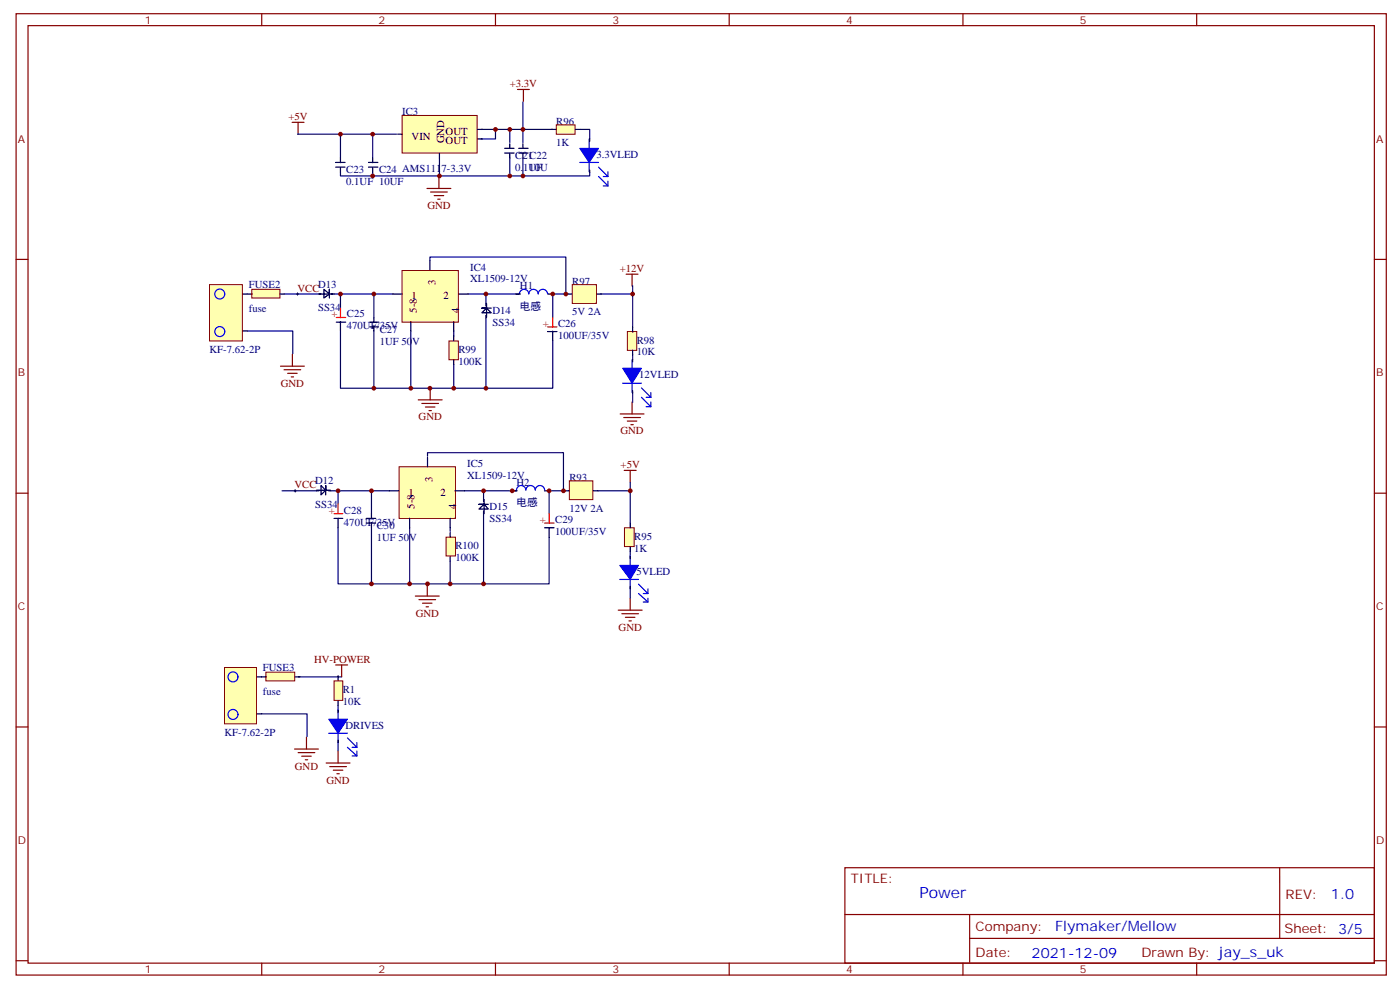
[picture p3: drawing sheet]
<svg xmlns="http://www.w3.org/2000/svg" width="414mm" height="292mm" viewBox="0 0 414 292" stroke-linecap="round" stroke-linejoin="round" font-family="sans-serif">
<g fill="none" stroke="#800000" stroke-width=".35">
<path d="M86.4 36.2h3.5M88.2 36.2v3.5M153.1 26.5h3.5M154.8 26.5v3.5M126.3 55.7h7.1M127.4 56.8h4.9M128.4 57.9h2.9M129.5 58.9h.7M129.8 52.2v3.5M185.2 81.1h3.6M187 81.1v3.5M83 108.3h7"/>
<path d="M84 109.4h5M85.1 110.4h2.8M86.1 111.5h.8M86.5 104.8v3.5M123.7 118.3h7.1M124.8 119.3h4.9M127.3 114.7v3.6M187 118.9v3.5M125.8 120.4h2.9M126.9 121.4h.7M183.5 122.4h7M184.5 123.5h5"/>
<path d="M184.7 139.1h3.5M185.6 124.5h2.8M186.4 139.1v3.6M186.6 125.6h.7M122.9 176.3h7M123.9 177.4h5M125 178.4h2.8M126 179.5h.8M126.4 172.8v3.5M186.4 176.9v3.6M99.3 196.7h3.5M101.1 196.7v3.5"/>
<path d="M182.9 180.5h7.1M184 181.5h4.9M185 182.6h2.8M186.1 183.6h.7M90.7 218v3.5M87.1 221.5h7.1M88.2 222.6h4.9M89.3 223.7h2.8M90.3 224.7h.7M96.5 225.7h7M97.5 226.7h5M98.6 227.8h2.8"/>
<path d="M99.7 228.9h.7M100 222.2v3.5"/>
</g>
<path d="M87.7 87h.7M88 86.6v.7M87 145.2h.7M87.3 144.8v.7" fill="none" stroke="#000" stroke-width=".3"/>
<g fill="none" stroke="#000080" stroke-width=".35">
<path d="M88 39.7h29.3M100.7 39.7v7M110.2 39.7v7M142.3 38.3h21.2M146.6 38.3v2.8h-4.3M150.8 38.3v3.9M154.7 30.2v12M171.6 38.3h2.8v2.8M100.7 51v1h9.5M110.2 51v1h64.2v-1M130 46.7v5.3M150.8 46.7v5.3"/>
<path d="M154.7 46.7v5.3M127.2 77.1v-1.1h40.2v11h-3.9v7M73.2 97.9h13.4v6.7M84.1 87h10.3M99 87h1.7M100.7 97.9v16.9h62.8v-14.1M110.6 87v7M110.6 97.9v16.9M116.2 87h-15.5v4.2M121.5 97.9v16.9M134.2 97.9v1.4M138.5 87h15.1"/>
<path d="M143.8 87v2.8M143.8 94v20.8M167.4 87h.3M177.6 87h9.5M187.1 84.5v12.3M134.2 107.8v7M187.1 105v1.4M187.1 116.2v2.9M126.5 134.9v-1h40.2v11.3h-4.2v6.7M83.4 145.2h10.3M97.9 145.2h2.1M100 156.1v16.6h62.5v-13.8"/>
<path d="M109.9 145.2v6.7M109.9 156.1v16.6M115.2 145.2h-15.2v3.8M121.2 156.1v16.6M133.2 156.1v1.1M137.4 145.2h15.5M143.1 145.2v2.4M143.1 151.9v20.8M166.7 145.2h.3M176.9 145.2h9.5M186.4 142.7v12M133.2 166v6.7"/>
<path d="M186.4 163.2v1.4M186.4 174.1v2.8M77.4 211.1h13.4v6.7M88.4 200.2h12.7M100 208.7v1.4M100 219.6v2.5"/>
</g>
<path d="M119 34.2h22.2v11.1h-22.2z" fill="#ffffb0" stroke="#800000" stroke-width=".3"/>
<path d="M117.7 39.7h1.3M141.3 38.3h1.4M130 45.4v1.3M141.3 41.1h1.4M153.5 45.3h2.7M153.5 43.9h2.7M154.7 42.5v1.4M154.7 45.4v1.3" fill="none" stroke="#000" stroke-width=".35"/>
<path d="M164.6 36.9h5.5v2.8h-5.5z" fill="#ffffb0" stroke="#800000" stroke-width=".3"/>
<g fill="none" stroke="#000" stroke-width=".35">
<path d="M163.2 38.3h1.3M170.2 38.3h1.4M99.3 49.4h2.8M99.3 48h2.8M100.7 46.7v1.4M100.7 49.6v1.4M109 49.4h2.8M109 48h2.8M110.2 46.7v1.4M110.2 49.6v1.4M149.3 45.3h2.8M149.3 43.9h2.8"/>
<path d="M150.8 42.5v1.4M150.8 45.4v1.3M174.4 41.1v.7M174.4 50.3v.7"/>
</g>
<path d="M171.5 48h5.6M174.3 41.1v9.7M177.1 49.4l2.7 2.8M177.1 52.2l2.7 2.8M178.5 52.2h1.3M178.5 55h1.3M179.8 50.8v1.4M179.8 53.6v1.4" fill="none" stroke="#00f" stroke-width=".35"/>
<path d="M171.5 43.9h5.6l-2.8 4.1z" fill="#00f" stroke="#00f" stroke-width=".3"/>
<path d="M118.9 80h16.7v15.3h-16.7z" fill="#ffffb0" stroke="#800000" stroke-width=".3"/>
<g fill="none" stroke="#000" stroke-width=".35">
<path d="M127.2 77.1v2.8M94.4 87h3M97.9 87h.7M98.9 87h-1.5l-1.6-1.4v2.5l1.6-1.1v-1.4v2.5M99.5 95.3h2.8M100.7 95.1v2.8M109.4 95.3h2.6M109.4 96.7h2.6M110.6 94v1.4M110.6 96.5v1.4M116.2 87h2.8M121.5 95.1v2.8"/>
<path d="M134.2 95.1v2.8M135.7 87h2.8M143.8 89.8v.7M143.8 93.3v.7M143.9 89.7v1.4l-1.4 1.4h2.8l-1.4-1.4h-1.4h2.8M143.9 91.1v2.8M162 98.1h2.8M163.5 97.9v2.8"/>
</g>
<path d="M99.5 93.9h2.8M100.7 91.2v2.8M162 96.7h2.8M163.5 94v2.8" fill="none" stroke="#f00" stroke-width=".35"/>
<path d="M132.8 100.8h2.8v5.6h-2.8z" fill="#ffffb0" stroke="#800000" stroke-width=".3"/>
<path d="M134.2 99.3v1.4M134.2 106.4v1.4" fill="none" stroke="#000" stroke-width=".35"/>
<path d="M185.6 98.1h2.8v5.5h-2.8z" fill="#ffffb0" stroke="#800000" stroke-width=".3"/>
<path d="M152.6 87h1.4M162.1 87h1.4M187.1 96.8v1.4M187.1 103.6v1.4M187.1 106.4v.7M187.1 115.5v.7" fill="none" stroke="#000" stroke-width=".35"/>
<path d="M162 86.9a1.39 1.39 0 0 0-1.4-1.3 1.39 1.39 0 0 0-1.4 1.3 1.39 1.39 0 0 0-1.4-1.3 1.39 1.39 0 0 0-1.4 1.3 1.39 1.39 0 0 0-1.4-1.3 1.39 1.39 0 0 0-1.3 1.3M184.2 113.3h5.6M187 106.4v9.7M189.8 114.7l2.7 2.8M189.8 117.5l2.7 2.8M191.2 117.5h1.3M192.5 116.1v1.4M192.5 118.9v1.4M191.2 120.3h1.3" fill="none" stroke="#00f" stroke-width=".35"/>
<path d="M184.2 108.9h5.6l-2.8 4.4z" fill="#00f" stroke="#00f" stroke-width=".3"/>
<path d="M169.3 84.2h7.1v5.5h-7.1z" fill="#ffffb0" stroke="#800000" stroke-width=".3"/>
<path d="M167.7 87h1.4M176.6 87h1.4" fill="none" stroke="#000" stroke-width=".35"/>
<path d="M62 84.2h9.7v16.6h-9.7z" fill="#ffffb0" stroke="#800000" stroke-width=".3"/>
<g fill="none" stroke="#00f" stroke-width=".35">
<circle cx="65" cy="98.1" r="1.48"/>
<circle cx="65" cy="87" r="1.47"/>
</g>
<path d="M71.8 97.9h1.4M71.8 87h1.4" fill="none" stroke="#000" stroke-width=".35"/>
<path d="M74.5 85.6h8.3v2.5h-8.3z" fill="#ffffb0" stroke="#800000" stroke-width=".3"/>
<path d="M73.2 87h1.4M82.7 87h1.4" fill="none" stroke="#000" stroke-width=".35"/>
<path d="M118.1 138h16.6v15.3h-16.6z" fill="#ffffb0" stroke="#800000" stroke-width=".3"/>
<g fill="none" stroke="#000" stroke-width=".35">
<path d="M126.5 135.3v2.8M93.6 145h2.8M93.7 145.2h.7M97.2 145.2h.7M97.7 145h-1.3l-1.4-1.4v2.8l1.4-1.4v-1.4v2.8M98.8 153.3h2.6M100 153.3v2.8M108.3 153.3h2.8M108.3 154.7h2.8M109.9 151.9v1.4M109.9 154.7v1.4M115.2 145.2h2.8"/>
<path d="M121.2 153.3v2.8M133.2 153.3v2.8M134.6 145.2h2.8M143.1 147.6v.7M143.1 151.2v.7M143.2 147.8v1.4l-1.5 1.3h2.8l-1.3-1.3h-1.5h2.8M143.2 149.2v2.7M161.1 156.1h2.8M162.5 156.1v2.8"/>
</g>
<path d="M98.8 151.9h2.6M100 149v2.8M161.1 154.7h2.8M162.5 151.9v2.7" fill="none" stroke="#f00" stroke-width=".35"/>
<path d="M132 158.9h2.7v5.5h-2.7z" fill="#ffffb0" stroke="#800000" stroke-width=".3"/>
<path d="M133.2 157.5v1.4M133.2 164.6v1.4" fill="none" stroke="#000" stroke-width=".35"/>
<path d="M184.7 156.1h2.9v5.6h-2.9z" fill="#ffffb0" stroke="#800000" stroke-width=".3"/>
<path d="M151.5 145.2h1.4M161.1 145.2h1.4M186.4 154.7v1.4M186.4 161.8v1.4M186.4 164.6v.7M186.4 173.4v.7" fill="none" stroke="#000" stroke-width=".35"/>
<path d="M161.1 144.9a1.39 1.39 0 0 0-1.4-1.3 1.39 1.39 0 0 0-1.4 1.4 1.39 1.39 0 0 0-1.3-1.4 1.39 1.39 0 0 0-1.4 1.4 1.39 1.39 0 0 0-1.4-1.4 1.39 1.39 0 0 0-1.4 1.4M183.3 171.4h5.6M186.4 164.4v9.8M188.9 172.8l2.8 2.7M188.9 175.5l2.8 2.6M190.3 175.5h1.4M190.3 178.1h1.4M191.7 174.2v1.3M191.7 176.9v1.2" fill="none" stroke="#00f" stroke-width=".35"/>
<path d="M183.3 167.2h5.6l-2.5 4.2z" fill="#00f" stroke="#00f" stroke-width=".3"/>
<path d="M168.4 142.2h7v5.6h-7z" fill="#ffffb0" stroke="#800000" stroke-width=".3"/>
<path d="M167 145.2h1.4M175.5 145.2h1.4" fill="none" stroke="#000" stroke-width=".35"/>
<path d="M66.4 197.4h9.5v16.7h-9.5z" fill="#ffffb0" stroke="#800000" stroke-width=".3"/>
<g fill="none" stroke="#00f" stroke-width=".35">
<circle cx="68.9" cy="211.3" r="1.48"/>
<circle cx="68.9" cy="200.2" r="1.48"/>
</g>
<path d="M76 211.1h1.4M76 200.2h1.4" fill="none" stroke="#000" stroke-width=".35"/>
<path d="M78.6 198.8h8.6v2.6h-8.6z" fill="#ffffb0" stroke="#800000" stroke-width=".3"/>
<path d="M77.4 200.2h1.4M87.3 200.2h1.4" fill="none" stroke="#000" stroke-width=".35"/>
<path d="M98.8 201.4h2.6v5.7h-2.6z" fill="#ffffb0" stroke="#800000" stroke-width=".3"/>
<path d="M100 199.8v1.4M100 207.3v1.4M100 210.1v.7M100 218.9v.7" fill="none" stroke="#000" stroke-width=".35"/>
<path d="M97.2 216.9h5.6M100 209.9v9.7M102.8 218.3l2.8 2.7M105.6 219.6v1.4M102.8 221l2.8 2.6M104.2 221h1.4M104.2 223.6h1.4M105.6 222.2v1.4" fill="none" stroke="#00f" stroke-width=".35"/>
<path d="M97.2 212.7h5.6l-2.8 4.2z" fill="#00f" stroke="#00f" stroke-width=".3"/>
<g fill="none" stroke="#870000" stroke-width=".35">
<path d="M4.8 4.1h405.3v284.3h-405.3zM8.3 7.6h398.3v277.3h-398.3zM77.4 4.1v3.5M146.6 4.1v3.5M215.7 4.1v3.5M284.9 4.1v3.5M354 4.1v3.5M4.8 76.7h3.5M406.6 76.7h3.5M4.8 145.9h3.5M406.6 145.9h3.5M4.8 215h3.5"/>
<path d="M406.6 215h3.5M249.9 256.6h156.7v28.3h-156.7zM378.6 256.7v20.8M250 270.5h156.4M286.9 277.5h119.5M286.9 270.5v14.1M4.8 284.2h3.5M77.4 284.9v3.5M146.6 284.9v3.5M215.7 284.9v3.5M284.9 284.9v3.5M354 284.9v3.5"/>
<path d="M406.6 284.2h3.5"/>
</g>
<g fill="#800000">
<circle cx="100" cy="145.2" r=".71"/>
<circle cx="100.7" cy="39.7" r=".71"/>
<circle cx="100.7" cy="87" r=".71"/>
<circle cx="109.9" cy="172.7" r=".71"/>
<circle cx="109.9" cy="145.2" r=".71"/>
<circle cx="110.2" cy="52" r=".71"/>
<circle cx="110.2" cy="39.7" r=".71"/>
<circle cx="110.6" cy="114.8" r=".71"/>
<circle cx="110.6" cy="87" r=".71"/>
<circle cx="121.2" cy="172.7" r=".71"/>
<circle cx="121.5" cy="114.8" r=".71"/>
<circle cx="126.5" cy="172.7" r=".71"/>
<circle cx="127.2" cy="114.8" r=".71"/>
<circle cx="130" cy="52" r=".71"/>
<circle cx="133.2" cy="172.7" r=".71"/>
<circle cx="134.2" cy="114.8" r=".71"/>
<circle cx="143.1" cy="172.7" r=".71"/>
<circle cx="143.1" cy="145.2" r=".71"/>
<circle cx="143.8" cy="114.8" r=".71"/>
<circle cx="143.8" cy="87" r=".71"/>
<circle cx="146.6" cy="38.3" r=".71"/>
<circle cx="150.8" cy="52" r=".71"/>
<circle cx="150.8" cy="38.3" r=".71"/>
<circle cx="151.5" cy="145.2" r=".71"/>
<circle cx="154.7" cy="52" r=".71"/>
<circle cx="154.7" cy="38.3" r=".71"/>
<circle cx="162.5" cy="145.2" r=".71"/>
<circle cx="163.5" cy="87" r=".71"/>
<circle cx="166.7" cy="145.2" r=".71"/>
<circle cx="167.4" cy="87" r=".71"/>
<circle cx="186.4" cy="145.2" r=".71"/>
<circle cx="187.1" cy="87" r=".71"/>
</g>
<text font-size="4.6" fill="#00f" x="272" y="265.7">Power</text>
<g font-size="4.2" fill="#00f">
<text x="393.7" y="265.9">1.0</text>
<text x="312.1" y="275.5">Flymaker/Mellow</text>
<text x="305.2" y="283.3">2021-12-09</text>
</g>
<g font-size="3.9" fill="#800">
<text x="251.7" y="261.2">TITLE:</text>
<text x="380.3" y="265.9">REV:</text>
<text x="288.6" y="275.4">Company:</text>
<text x="380" y="276">Sheet: 3/5</text>
<text x="288.6" y="283.1">Date:</text>
<text x="337.7" y="283.2">Drawn By: jay_s_uk</text>
</g>
<g font-size="3.2" fill="#800">
<text x="42.9" y="7.1">1</text>
<text x="112" y="7.1">2</text>
<text x="181.2" y="7.1">3</text>
<text x="250.3" y="7.1">4</text>
<text x="319.4" y="7.1">5</text>
<text x="5.3" y="42.2">A</text>
<text x="407.1" y="42.2">A</text>
<text x="5.3" y="111.3">B</text>
<text x="407.1" y="111.3">B</text>
<text x="5.3" y="180.4">C</text>
<text x="407.1" y="180.4">C</text>
<text x="5.3" y="249.6">D</text>
<text x="407.1" y="249.6">D</text>
<text x="42.9" y="287.9">1</text>
<text x="112" y="287.9">2</text>
<text x="181.2" y="287.9">3</text>
<text x="250.3" y="287.9">4</text>
<text x="319.4" y="287.9">5</text>
</g>
<g font-size="3.2" fill="#800000">
<text x="150.8" y="25.8">+3.3V</text>
<text x="85.4" y="35.5">+5V</text>
<text x="126.4" y="61.8">GND</text>
<text x="183.4" y="80.5">+12V</text>
<text x="88" y="86.3">VCC</text>
<text x="83.1" y="114.4">GND</text>
<text x="123.8" y="124.3">GND</text>
<text x="183.6" y="128.5">GND</text>
<text x="183.6" y="138.5">+5V</text>
<text x="87.1" y="144.4">VCC</text>
<text x="123" y="182.4">GND</text>
<text x="183" y="186.5">GND</text>
<text x="92.9" y="196">HV-POWER</text>
<text x="87.2" y="227.6">GND</text>
<text x="96.6" y="231.7">GND</text>
</g>
<g font-size="3.2" fill="#000080">
<text x="119" y="34.2">IC3</text>
<text x="164.6" y="36.9">R96</text>
<text x="152.4" y="47">C21C22</text>
<text x="164.6" y="43.2">1K</text>
<text x="176.4" y="46.7">3.3VLED</text>
<text x="102.4" y="51.2">C23</text>
<text x="112.1" y="51.2">C24 AMS1117-3.3V</text>
<text x="152.4" y="50.6">0.1UF</text>
<text x="156.6" y="50.6">10U</text>
<text x="102.4" y="54.7">0.1UF 10UF</text>
<text x="139.1" y="83.5">XL1509-12V</text>
<text x="139.1" y="80">IC4</text>
<text x="73.6" y="85.2">FUSE2</text>
<text x="94.1" y="85.2">D13</text>
<text x="153.8" y="85.6">H1</text>
<text x="169.3" y="84.2">R97</text>
<text x="73.6" y="92.3">fuse</text>
<text x="94.1" y="92">SS34</text>
<text x="102.6" y="93.9">C25</text>
<text x="145.7" y="92.9">D14</text>
<text x="153.8" y="91.5">电感</text>
<text x="169.3" y="93.3">5V 2A</text>
<text x="102.6" y="97.4">470UF/35V</text>
<text x="112.3" y="102">1UF 50V</text>
<text x="112.3" y="98.5">C27</text>
<text x="145.7" y="96.4">SS34</text>
<text x="165.1" y="100.2">100UF/35V</text>
<text x="165.1" y="96.7">C26</text>
<text x="188.4" y="101.6">R98</text>
<text x="62" y="104.4">KF-7.62-2P</text>
<text x="135.6" y="107.9">100K</text>
<text x="135.6" y="104.4">R99</text>
<text x="188.4" y="105.1">10K</text>
<text x="189.1" y="111.8">12VLED</text>
<text x="93.2" y="143.3">D12</text>
<text x="138.2" y="141.6">XL1509-12V</text>
<text x="138.2" y="138">IC5</text>
<text x="152.8" y="143.6">H2</text>
<text x="168.4" y="142.2">R93</text>
<text x="152.8" y="149.6">电感</text>
<text x="93.2" y="150.3">SS34</text>
<text x="101.8" y="155.5">470UF/35V</text>
<text x="101.8" y="151.9">C28</text>
<text x="144.8" y="154.5">SS34</text>
<text x="144.8" y="150.9">D15</text>
<text x="164.3" y="154.7">C29</text>
<text x="168.4" y="151.3">12V 2A</text>
<text x="111.5" y="160">1UF 50V</text>
<text x="111.5" y="156.5">C30</text>
<text x="164.3" y="158.2">100UF/35V</text>
<text x="187.6" y="159.6">R95</text>
<text x="134.7" y="165.9">100K</text>
<text x="134.7" y="162.4">R100</text>
<text x="187.6" y="163.2">1K</text>
<text x="188.2" y="170">5VLED</text>
<text x="77.8" y="198.5">FUSE3</text>
<text x="77.8" y="205.5">fuse</text>
<text x="101.4" y="208.4">10K</text>
<text x="101.4" y="204.9">R1</text>
<text x="102.2" y="215.5">DRIVES</text>
<text x="66.4" y="217.6">KF-7.62-2P</text>
</g>
<g font-size="3.2">
<text x="121.8" y="41.3">VIN</text>
<text x="131.8" y="39.9">OUT</text>
<text x="131.4" y="42.4" transform="rotate(-90 131.4 42.4)">GND</text>
<text x="131.8" y="42.7">OUT</text>
<text x="121.8" y="88.5">1</text>
<text x="128.8" y="84.4" transform="rotate(-90 128.8 84.4)">3</text>
<text x="131.2" y="88.5">2</text>
<text x="123.3" y="92.5" transform="rotate(-90 123.3 92.5)">5-8</text>
<text x="135.8" y="92.5" transform="rotate(-90 135.8 92.5)">4</text>
<text x="128" y="142.5" transform="rotate(-90 128 142.5)">3</text>
<text x="120.9" y="146.6">1</text>
<text x="130.3" y="146.6">2</text>
<text x="122.6" y="150.5" transform="rotate(-90 122.6 150.5)">5-8</text>
<text x="134.9" y="150.5" transform="rotate(-90 134.9 150.5)">4</text>
</g>
<g font-size="3.2" fill="#f00">
<text x="98.1" y="93.9">+</text>
<text x="160.6" y="96.7">+</text>
<text x="97.2" y="151.9">+</text>
<text x="159.7" y="154.7">+</text>
</g>
</svg>
